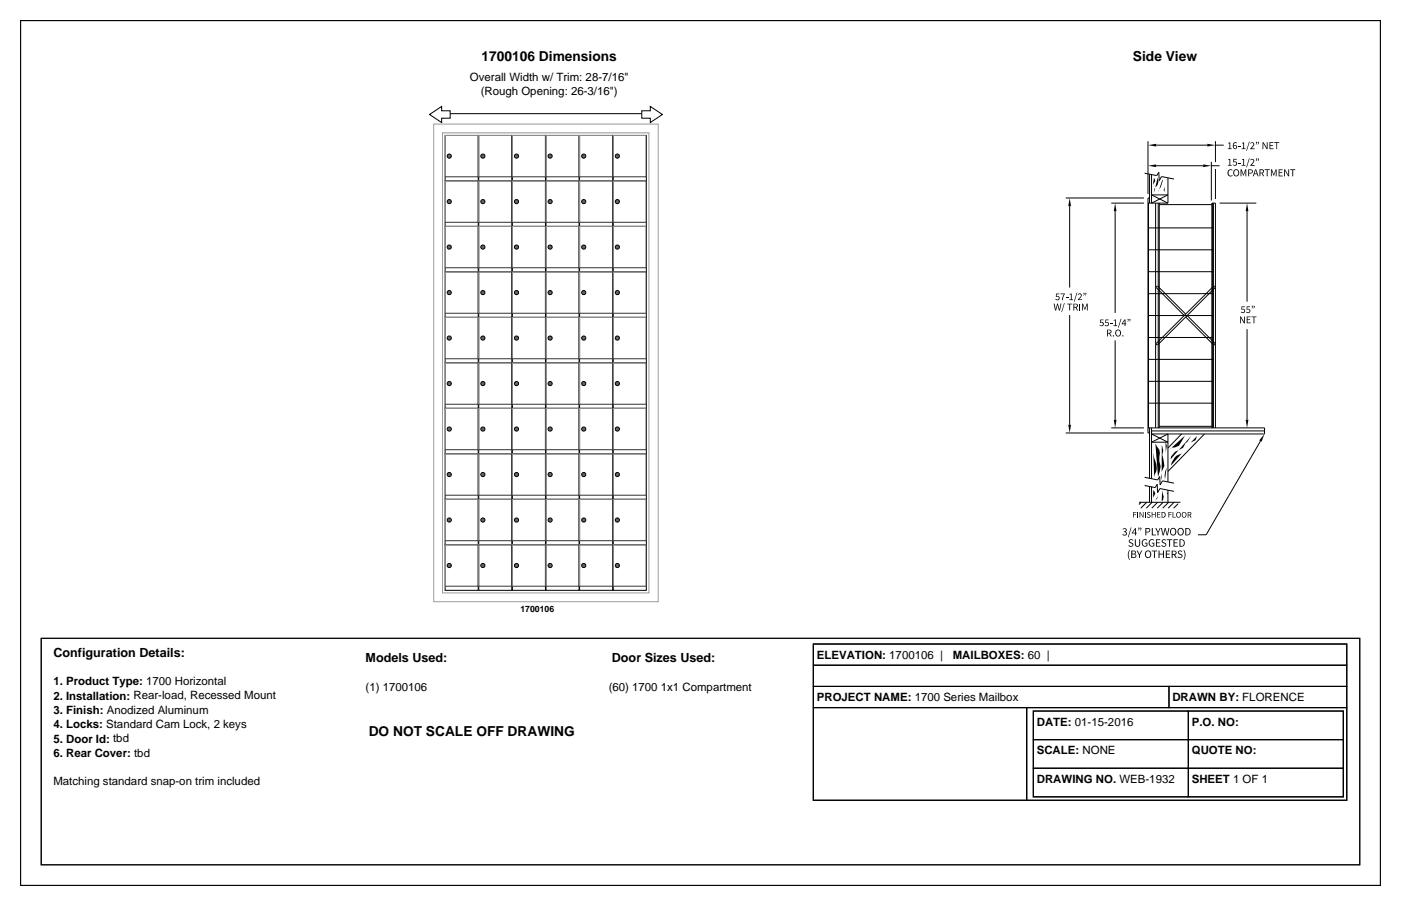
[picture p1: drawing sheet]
<svg xmlns="http://www.w3.org/2000/svg" width="432mm" height="279mm" viewBox="0 0 432 279" stroke-linecap="round" stroke-linejoin="round" font-family="sans-serif">
<path d="M12.7 196.8h406.4v69.9h-406.4z" fill="none" stroke="#000" stroke-width=".31"/>
<g fill="none" stroke="#000" stroke-width=".35">
<path d="M6.3 6.4h419.1v266.6h-419.1zM250.7 198.6h164.4v48.2h-164.4zM250.7 198.6h164.4v6.6h-164.4zM250.7 218.2h65.7v28.6h-65.7zM250.7 211.7h109.6v6.5h-109.6zM250.7 205.2h164.4v6.5h-164.4zM316.4 218.2h98.7v28.6h-98.7zM318.5 219.3h95.5v26.4h-95.5zM318.5 219.3h47.8v8.8h-47.8zM360.3 211.7h54.8v6.5h-54.8zM366.3 219.3h47.7v8.8h-47.7zM318.5 236.9h47.8v8.8h-47.8z"/>
<path d="M318.5 228.1h47.8v8.8h-47.8zM366.3 236.9h47.7v8.8h-47.7zM366.3 228.1h47.7v8.8h-47.7z"/>
</g>
<g fill="#fff" stroke="#000" stroke-width=".31">
<path d="M132.4 35.3l3.7-2.5v1.4h2.6v2.3h-2.6v1.3z"/>
<path d="M197.8 34.2h2.6v-1.4l3.8 2.5-3.8 2.5v-1.3h-2.6z"/>
</g>
<path d="M138.7 35.1h59.1" fill="none" stroke="#000" stroke-width=".31"/>
<path d="M137.2 41.8h10.2v14h-10.2z" fill="#fff" stroke="#000" stroke-width=".31"/>
<path d="M147.4 41.8h-10.2v12.7" fill="none" stroke="#999" stroke-width=".31"/>
<path d="M147.4 41.8v12.7h-10.2" fill="none" stroke="#333" stroke-width=".31"/>
<circle cx="138.5" cy="48.1" r=".64" fill="#666" stroke="#000" stroke-width=".31"/>
<path d="M147.6 41.8h10.2v14h-10.2z" fill="#fff" stroke="#000" stroke-width=".31"/>
<path d="M157.8 41.8h-10.2v12.7" fill="none" stroke="#999" stroke-width=".31"/>
<path d="M157.8 41.8v12.7h-10.2" fill="none" stroke="#333" stroke-width=".31"/>
<circle cx="148.8" cy="48.1" r=".64" fill="#666" stroke="#000" stroke-width=".31"/>
<path d="M157.9 41.8h10.2v14h-10.2z" fill="#fff" stroke="#000" stroke-width=".31"/>
<path d="M168.1 41.8h-10.2v12.7" fill="none" stroke="#999" stroke-width=".31"/>
<path d="M168.1 41.8v12.7h-10.2" fill="none" stroke="#333" stroke-width=".31"/>
<circle cx="159.2" cy="48.1" r=".64" fill="#666" stroke="#000" stroke-width=".31"/>
<path d="M168.3 41.8h10.2v14h-10.2z" fill="#fff" stroke="#000" stroke-width=".31"/>
<path d="M178.5 41.8h-10.2v12.7" fill="none" stroke="#999" stroke-width=".31"/>
<path d="M178.5 41.8v12.7h-10.2" fill="none" stroke="#333" stroke-width=".31"/>
<circle cx="169.6" cy="48.1" r=".64" fill="#666" stroke="#000" stroke-width=".31"/>
<path d="M178.6 41.8h10.2v14h-10.2z" fill="#fff" stroke="#000" stroke-width=".31"/>
<path d="M188.8 41.8h-10.2v12.7" fill="none" stroke="#999" stroke-width=".31"/>
<path d="M188.8 41.8v12.7h-10.2" fill="none" stroke="#333" stroke-width=".31"/>
<circle cx="179.9" cy="48.1" r=".64" fill="#666" stroke="#000" stroke-width=".31"/>
<path d="M189 41.8h10.2v14h-10.2z" fill="#fff" stroke="#000" stroke-width=".31"/>
<path d="M199.2 41.8h-10.2v12.7" fill="none" stroke="#999" stroke-width=".31"/>
<path d="M199.2 41.8v12.7h-10.2" fill="none" stroke="#333" stroke-width=".31"/>
<circle cx="190.3" cy="48.1" r=".64" fill="#666" stroke="#000" stroke-width=".31"/>
<path d="M137.2 55.8h10.2v14h-10.2z" fill="#fff" stroke="#000" stroke-width=".31"/>
<path d="M147.4 55.8h-10.2v12.7" fill="none" stroke="#999" stroke-width=".31"/>
<path d="M147.4 55.8v12.7h-10.2" fill="none" stroke="#333" stroke-width=".31"/>
<circle cx="138.5" cy="62.2" r=".64" fill="#666" stroke="#000" stroke-width=".31"/>
<path d="M147.6 55.8h10.2v14h-10.2z" fill="#fff" stroke="#000" stroke-width=".31"/>
<path d="M157.8 55.8h-10.2v12.7" fill="none" stroke="#999" stroke-width=".31"/>
<path d="M157.8 55.8v12.7h-10.2" fill="none" stroke="#333" stroke-width=".31"/>
<circle cx="148.8" cy="62.2" r=".64" fill="#666" stroke="#000" stroke-width=".31"/>
<path d="M157.9 55.8h10.2v14h-10.2z" fill="#fff" stroke="#000" stroke-width=".31"/>
<path d="M168.1 55.8h-10.2v12.7" fill="none" stroke="#999" stroke-width=".31"/>
<path d="M168.1 55.8v12.7h-10.2" fill="none" stroke="#333" stroke-width=".31"/>
<circle cx="159.2" cy="62.2" r=".64" fill="#666" stroke="#000" stroke-width=".31"/>
<path d="M168.3 55.8h10.2v14h-10.2z" fill="#fff" stroke="#000" stroke-width=".31"/>
<path d="M178.5 55.8h-10.2v12.7" fill="none" stroke="#999" stroke-width=".31"/>
<path d="M178.5 55.8v12.7h-10.2" fill="none" stroke="#333" stroke-width=".31"/>
<circle cx="169.6" cy="62.2" r=".64" fill="#666" stroke="#000" stroke-width=".31"/>
<path d="M178.6 55.8h10.2v14h-10.2z" fill="#fff" stroke="#000" stroke-width=".31"/>
<path d="M188.8 55.8h-10.2v12.7" fill="none" stroke="#999" stroke-width=".31"/>
<path d="M188.8 55.8v12.7h-10.2" fill="none" stroke="#333" stroke-width=".31"/>
<circle cx="179.9" cy="62.2" r=".64" fill="#666" stroke="#000" stroke-width=".31"/>
<path d="M189 55.8h10.2v14h-10.2z" fill="#fff" stroke="#000" stroke-width=".31"/>
<path d="M199.2 55.8h-10.2v12.7" fill="none" stroke="#999" stroke-width=".31"/>
<path d="M199.2 55.8v12.7h-10.2" fill="none" stroke="#333" stroke-width=".31"/>
<circle cx="190.3" cy="62.2" r=".64" fill="#666" stroke="#000" stroke-width=".31"/>
<path d="M137.2 69.8h10.2v14.1h-10.2z" fill="#fff" stroke="#000" stroke-width=".31"/>
<path d="M147.4 69.8h-10.2v12.8" fill="none" stroke="#999" stroke-width=".31"/>
<path d="M147.4 69.8v12.8h-10.2" fill="none" stroke="#333" stroke-width=".31"/>
<circle cx="138.5" cy="76.2" r=".64" fill="#666" stroke="#000" stroke-width=".31"/>
<path d="M147.6 69.8h10.2v14.1h-10.2z" fill="#fff" stroke="#000" stroke-width=".31"/>
<path d="M157.8 69.8h-10.2v12.8" fill="none" stroke="#999" stroke-width=".31"/>
<path d="M157.8 69.8v12.8h-10.2" fill="none" stroke="#333" stroke-width=".31"/>
<circle cx="148.8" cy="76.2" r=".64" fill="#666" stroke="#000" stroke-width=".31"/>
<path d="M157.9 69.8h10.2v14.1h-10.2z" fill="#fff" stroke="#000" stroke-width=".31"/>
<path d="M168.1 69.8h-10.2v12.8" fill="none" stroke="#999" stroke-width=".31"/>
<path d="M168.1 69.8v12.8h-10.2" fill="none" stroke="#333" stroke-width=".31"/>
<circle cx="159.2" cy="76.2" r=".64" fill="#666" stroke="#000" stroke-width=".31"/>
<path d="M168.3 69.8h10.2v14.1h-10.2z" fill="#fff" stroke="#000" stroke-width=".31"/>
<path d="M178.5 69.8h-10.2v12.8" fill="none" stroke="#999" stroke-width=".31"/>
<path d="M178.5 69.8v12.8h-10.2" fill="none" stroke="#333" stroke-width=".31"/>
<circle cx="169.6" cy="76.2" r=".64" fill="#666" stroke="#000" stroke-width=".31"/>
<path d="M178.6 69.8h10.2v14.1h-10.2z" fill="#fff" stroke="#000" stroke-width=".31"/>
<path d="M188.8 69.8h-10.2v12.8" fill="none" stroke="#999" stroke-width=".31"/>
<path d="M188.8 69.8v12.8h-10.2" fill="none" stroke="#333" stroke-width=".31"/>
<circle cx="179.9" cy="76.2" r=".64" fill="#666" stroke="#000" stroke-width=".31"/>
<path d="M189 69.8h10.2v14.1h-10.2z" fill="#fff" stroke="#000" stroke-width=".31"/>
<path d="M199.2 69.8h-10.2v12.8" fill="none" stroke="#999" stroke-width=".31"/>
<path d="M199.2 69.8v12.8h-10.2" fill="none" stroke="#333" stroke-width=".31"/>
<circle cx="190.3" cy="76.2" r=".64" fill="#666" stroke="#000" stroke-width=".31"/>
<path d="M137.2 83.9h10.2v14h-10.2z" fill="#fff" stroke="#000" stroke-width=".31"/>
<path d="M147.4 83.9h-10.2v12.7" fill="none" stroke="#999" stroke-width=".31"/>
<path d="M147.4 83.9v12.7h-10.2" fill="none" stroke="#333" stroke-width=".31"/>
<circle cx="138.5" cy="90.2" r=".64" fill="#666" stroke="#000" stroke-width=".31"/>
<path d="M147.6 83.9h10.2v14h-10.2z" fill="#fff" stroke="#000" stroke-width=".31"/>
<path d="M157.8 83.9h-10.2v12.7" fill="none" stroke="#999" stroke-width=".31"/>
<path d="M157.8 83.9v12.7h-10.2" fill="none" stroke="#333" stroke-width=".31"/>
<circle cx="148.8" cy="90.2" r=".64" fill="#666" stroke="#000" stroke-width=".31"/>
<path d="M157.9 83.9h10.2v14h-10.2z" fill="#fff" stroke="#000" stroke-width=".31"/>
<path d="M168.1 83.9h-10.2v12.7" fill="none" stroke="#999" stroke-width=".31"/>
<path d="M168.1 83.9v12.7h-10.2" fill="none" stroke="#333" stroke-width=".31"/>
<circle cx="159.2" cy="90.2" r=".64" fill="#666" stroke="#000" stroke-width=".31"/>
<path d="M168.3 83.9h10.2v14h-10.2z" fill="#fff" stroke="#000" stroke-width=".31"/>
<path d="M178.5 83.9h-10.2v12.7" fill="none" stroke="#999" stroke-width=".31"/>
<path d="M178.5 83.9v12.7h-10.2" fill="none" stroke="#333" stroke-width=".31"/>
<circle cx="169.6" cy="90.2" r=".64" fill="#666" stroke="#000" stroke-width=".31"/>
<path d="M178.6 83.9h10.2v14h-10.2z" fill="#fff" stroke="#000" stroke-width=".31"/>
<path d="M188.8 83.9h-10.2v12.7" fill="none" stroke="#999" stroke-width=".31"/>
<path d="M188.8 83.9v12.7h-10.2" fill="none" stroke="#333" stroke-width=".31"/>
<circle cx="179.9" cy="90.2" r=".64" fill="#666" stroke="#000" stroke-width=".31"/>
<path d="M189 83.9h10.2v14h-10.2z" fill="#fff" stroke="#000" stroke-width=".31"/>
<path d="M199.2 83.9h-10.2v12.7" fill="none" stroke="#999" stroke-width=".31"/>
<path d="M199.2 83.9v12.7h-10.2" fill="none" stroke="#333" stroke-width=".31"/>
<circle cx="190.3" cy="90.2" r=".64" fill="#666" stroke="#000" stroke-width=".31"/>
<path d="M137.2 97.9h10.2v14h-10.2z" fill="#fff" stroke="#000" stroke-width=".31"/>
<path d="M147.4 97.9h-10.2v12.7" fill="none" stroke="#999" stroke-width=".31"/>
<path d="M147.4 97.9v12.7h-10.2" fill="none" stroke="#333" stroke-width=".31"/>
<circle cx="138.5" cy="104.3" r=".64" fill="#666" stroke="#000" stroke-width=".31"/>
<path d="M147.6 97.9h10.2v14h-10.2z" fill="#fff" stroke="#000" stroke-width=".31"/>
<path d="M157.8 97.9h-10.2v12.7" fill="none" stroke="#999" stroke-width=".31"/>
<path d="M157.8 97.9v12.7h-10.2" fill="none" stroke="#333" stroke-width=".31"/>
<circle cx="148.8" cy="104.3" r=".64" fill="#666" stroke="#000" stroke-width=".31"/>
<path d="M157.9 97.9h10.2v14h-10.2z" fill="#fff" stroke="#000" stroke-width=".31"/>
<path d="M168.1 97.9h-10.2v12.7" fill="none" stroke="#999" stroke-width=".31"/>
<path d="M168.1 97.9v12.7h-10.2" fill="none" stroke="#333" stroke-width=".31"/>
<circle cx="159.2" cy="104.3" r=".64" fill="#666" stroke="#000" stroke-width=".31"/>
<path d="M168.3 97.9h10.2v14h-10.2z" fill="#fff" stroke="#000" stroke-width=".31"/>
<path d="M178.5 97.9h-10.2v12.7" fill="none" stroke="#999" stroke-width=".31"/>
<path d="M178.5 97.9v12.7h-10.2" fill="none" stroke="#333" stroke-width=".31"/>
<circle cx="169.6" cy="104.3" r=".64" fill="#666" stroke="#000" stroke-width=".31"/>
<path d="M178.6 97.9h10.2v14h-10.2z" fill="#fff" stroke="#000" stroke-width=".31"/>
<path d="M188.8 97.9h-10.2v12.7" fill="none" stroke="#999" stroke-width=".31"/>
<path d="M188.8 97.9v12.7h-10.2" fill="none" stroke="#333" stroke-width=".31"/>
<circle cx="179.9" cy="104.3" r=".64" fill="#666" stroke="#000" stroke-width=".31"/>
<path d="M189 97.9h10.2v14h-10.2z" fill="#fff" stroke="#000" stroke-width=".31"/>
<path d="M199.2 97.9h-10.2v12.7" fill="none" stroke="#999" stroke-width=".31"/>
<path d="M199.2 97.9v12.7h-10.2" fill="none" stroke="#333" stroke-width=".31"/>
<circle cx="190.3" cy="104.3" r=".64" fill="#666" stroke="#000" stroke-width=".31"/>
<path d="M137.2 111.9h10.2v14h-10.2z" fill="#fff" stroke="#000" stroke-width=".31"/>
<path d="M147.4 111.9h-10.2v12.8" fill="none" stroke="#999" stroke-width=".31"/>
<path d="M147.4 111.9v12.8h-10.2" fill="none" stroke="#333" stroke-width=".31"/>
<circle cx="138.5" cy="118.3" r=".64" fill="#666" stroke="#000" stroke-width=".31"/>
<path d="M147.6 111.9h10.2v14h-10.2z" fill="#fff" stroke="#000" stroke-width=".31"/>
<path d="M157.8 111.9h-10.2v12.8" fill="none" stroke="#999" stroke-width=".31"/>
<path d="M157.8 111.9v12.8h-10.2" fill="none" stroke="#333" stroke-width=".31"/>
<circle cx="148.8" cy="118.3" r=".64" fill="#666" stroke="#000" stroke-width=".31"/>
<path d="M157.9 111.9h10.2v14h-10.2z" fill="#fff" stroke="#000" stroke-width=".31"/>
<path d="M168.1 111.9h-10.2v12.8" fill="none" stroke="#999" stroke-width=".31"/>
<path d="M168.1 111.9v12.8h-10.2" fill="none" stroke="#333" stroke-width=".31"/>
<circle cx="159.2" cy="118.3" r=".64" fill="#666" stroke="#000" stroke-width=".31"/>
<path d="M168.3 111.9h10.2v14h-10.2z" fill="#fff" stroke="#000" stroke-width=".31"/>
<path d="M178.5 111.9h-10.2v12.8" fill="none" stroke="#999" stroke-width=".31"/>
<path d="M178.5 111.9v12.8h-10.2" fill="none" stroke="#333" stroke-width=".31"/>
<circle cx="169.6" cy="118.3" r=".64" fill="#666" stroke="#000" stroke-width=".31"/>
<path d="M178.6 111.9h10.2v14h-10.2z" fill="#fff" stroke="#000" stroke-width=".31"/>
<path d="M188.8 111.9h-10.2v12.8" fill="none" stroke="#999" stroke-width=".31"/>
<path d="M188.8 111.9v12.8h-10.2" fill="none" stroke="#333" stroke-width=".31"/>
<circle cx="179.9" cy="118.3" r=".64" fill="#666" stroke="#000" stroke-width=".31"/>
<path d="M189 111.9h10.2v14h-10.2z" fill="#fff" stroke="#000" stroke-width=".31"/>
<path d="M199.2 111.9h-10.2v12.8" fill="none" stroke="#999" stroke-width=".31"/>
<path d="M199.2 111.9v12.8h-10.2" fill="none" stroke="#333" stroke-width=".31"/>
<circle cx="190.3" cy="118.3" r=".64" fill="#666" stroke="#000" stroke-width=".31"/>
<path d="M137.2 125.9h10.2v14.1h-10.2z" fill="#fff" stroke="#000" stroke-width=".31"/>
<path d="M147.4 125.9h-10.2v12.8" fill="none" stroke="#999" stroke-width=".31"/>
<path d="M147.4 125.9v12.8h-10.2" fill="none" stroke="#333" stroke-width=".31"/>
<circle cx="138.5" cy="132.3" r=".64" fill="#666" stroke="#000" stroke-width=".31"/>
<path d="M147.6 125.9h10.2v14.1h-10.2z" fill="#fff" stroke="#000" stroke-width=".31"/>
<path d="M157.8 125.9h-10.2v12.8" fill="none" stroke="#999" stroke-width=".31"/>
<path d="M157.8 125.9v12.8h-10.2" fill="none" stroke="#333" stroke-width=".31"/>
<circle cx="148.8" cy="132.3" r=".64" fill="#666" stroke="#000" stroke-width=".31"/>
<path d="M157.9 125.9h10.2v14.1h-10.2z" fill="#fff" stroke="#000" stroke-width=".31"/>
<path d="M168.1 125.9h-10.2v12.8" fill="none" stroke="#999" stroke-width=".31"/>
<path d="M168.1 125.9v12.8h-10.2" fill="none" stroke="#333" stroke-width=".31"/>
<circle cx="159.2" cy="132.3" r=".64" fill="#666" stroke="#000" stroke-width=".31"/>
<path d="M168.3 125.9h10.2v14.1h-10.2z" fill="#fff" stroke="#000" stroke-width=".31"/>
<path d="M178.5 125.9h-10.2v12.8" fill="none" stroke="#999" stroke-width=".31"/>
<path d="M178.5 125.9v12.8h-10.2" fill="none" stroke="#333" stroke-width=".31"/>
<circle cx="169.6" cy="132.3" r=".64" fill="#666" stroke="#000" stroke-width=".31"/>
<path d="M178.6 125.9h10.2v14.1h-10.2z" fill="#fff" stroke="#000" stroke-width=".31"/>
<path d="M188.8 125.9h-10.2v12.8" fill="none" stroke="#999" stroke-width=".31"/>
<path d="M188.8 125.9v12.8h-10.2" fill="none" stroke="#333" stroke-width=".31"/>
<circle cx="179.9" cy="132.3" r=".64" fill="#666" stroke="#000" stroke-width=".31"/>
<path d="M189 125.9h10.2v14.1h-10.2z" fill="#fff" stroke="#000" stroke-width=".31"/>
<path d="M199.2 125.9h-10.2v12.8" fill="none" stroke="#999" stroke-width=".31"/>
<path d="M199.2 125.9v12.8h-10.2" fill="none" stroke="#333" stroke-width=".31"/>
<circle cx="190.3" cy="132.3" r=".64" fill="#666" stroke="#000" stroke-width=".31"/>
<path d="M137.2 140h10.2v14h-10.2z" fill="#fff" stroke="#000" stroke-width=".31"/>
<path d="M147.4 140h-10.2v12.7" fill="none" stroke="#999" stroke-width=".31"/>
<path d="M147.4 140v12.7h-10.2" fill="none" stroke="#333" stroke-width=".31"/>
<circle cx="138.5" cy="146.3" r=".64" fill="#666" stroke="#000" stroke-width=".31"/>
<path d="M147.6 140h10.2v14h-10.2z" fill="#fff" stroke="#000" stroke-width=".31"/>
<path d="M157.8 140h-10.2v12.7" fill="none" stroke="#999" stroke-width=".31"/>
<path d="M157.8 140v12.7h-10.2" fill="none" stroke="#333" stroke-width=".31"/>
<circle cx="148.8" cy="146.3" r=".64" fill="#666" stroke="#000" stroke-width=".31"/>
<path d="M157.9 140h10.2v14h-10.2z" fill="#fff" stroke="#000" stroke-width=".31"/>
<path d="M168.1 140h-10.2v12.7" fill="none" stroke="#999" stroke-width=".31"/>
<path d="M168.1 140v12.7h-10.2" fill="none" stroke="#333" stroke-width=".31"/>
<circle cx="159.2" cy="146.3" r=".64" fill="#666" stroke="#000" stroke-width=".31"/>
<path d="M168.3 140h10.2v14h-10.2z" fill="#fff" stroke="#000" stroke-width=".31"/>
<path d="M178.5 140h-10.2v12.7" fill="none" stroke="#999" stroke-width=".31"/>
<path d="M178.5 140v12.7h-10.2" fill="none" stroke="#333" stroke-width=".31"/>
<circle cx="169.6" cy="146.3" r=".64" fill="#666" stroke="#000" stroke-width=".31"/>
<path d="M178.6 140h10.2v14h-10.2z" fill="#fff" stroke="#000" stroke-width=".31"/>
<path d="M188.8 140h-10.2v12.7" fill="none" stroke="#999" stroke-width=".31"/>
<path d="M188.8 140v12.7h-10.2" fill="none" stroke="#333" stroke-width=".31"/>
<circle cx="179.9" cy="146.3" r=".64" fill="#666" stroke="#000" stroke-width=".31"/>
<path d="M189 140h10.2v14h-10.2z" fill="#fff" stroke="#000" stroke-width=".31"/>
<path d="M199.2 140h-10.2v12.7" fill="none" stroke="#999" stroke-width=".31"/>
<path d="M199.2 140v12.7h-10.2" fill="none" stroke="#333" stroke-width=".31"/>
<circle cx="190.3" cy="146.3" r=".64" fill="#666" stroke="#000" stroke-width=".31"/>
<path d="M137.2 154h10.2v14h-10.2z" fill="#fff" stroke="#000" stroke-width=".31"/>
<path d="M147.4 154h-10.2v12.7" fill="none" stroke="#999" stroke-width=".31"/>
<path d="M147.4 154v12.7h-10.2" fill="none" stroke="#333" stroke-width=".31"/>
<circle cx="138.5" cy="160.4" r=".64" fill="#666" stroke="#000" stroke-width=".31"/>
<path d="M147.6 154h10.2v14h-10.2z" fill="#fff" stroke="#000" stroke-width=".31"/>
<path d="M157.8 154h-10.2v12.7" fill="none" stroke="#999" stroke-width=".31"/>
<path d="M157.8 154v12.7h-10.2" fill="none" stroke="#333" stroke-width=".31"/>
<circle cx="148.8" cy="160.4" r=".64" fill="#666" stroke="#000" stroke-width=".31"/>
<path d="M157.9 154h10.2v14h-10.2z" fill="#fff" stroke="#000" stroke-width=".31"/>
<path d="M168.1 154h-10.2v12.7" fill="none" stroke="#999" stroke-width=".31"/>
<path d="M168.1 154v12.7h-10.2" fill="none" stroke="#333" stroke-width=".31"/>
<circle cx="159.2" cy="160.4" r=".64" fill="#666" stroke="#000" stroke-width=".31"/>
<path d="M168.3 154h10.2v14h-10.2z" fill="#fff" stroke="#000" stroke-width=".31"/>
<path d="M178.5 154h-10.2v12.7" fill="none" stroke="#999" stroke-width=".31"/>
<path d="M178.5 154v12.7h-10.2" fill="none" stroke="#333" stroke-width=".31"/>
<circle cx="169.6" cy="160.4" r=".64" fill="#666" stroke="#000" stroke-width=".31"/>
<path d="M178.6 154h10.2v14h-10.2z" fill="#fff" stroke="#000" stroke-width=".31"/>
<path d="M188.8 154h-10.2v12.7" fill="none" stroke="#999" stroke-width=".31"/>
<path d="M188.8 154v12.7h-10.2" fill="none" stroke="#333" stroke-width=".31"/>
<circle cx="179.9" cy="160.4" r=".64" fill="#666" stroke="#000" stroke-width=".31"/>
<path d="M189 154h10.2v14h-10.2z" fill="#fff" stroke="#000" stroke-width=".31"/>
<path d="M199.2 154h-10.2v12.7" fill="none" stroke="#999" stroke-width=".31"/>
<path d="M199.2 154v12.7h-10.2" fill="none" stroke="#333" stroke-width=".31"/>
<circle cx="190.3" cy="160.4" r=".64" fill="#666" stroke="#000" stroke-width=".31"/>
<path d="M137.2 168h10.2v14.1h-10.2z" fill="#fff" stroke="#000" stroke-width=".31"/>
<path d="M147.4 168h-10.2v12.8" fill="none" stroke="#999" stroke-width=".31"/>
<path d="M147.4 168v12.8h-10.2" fill="none" stroke="#333" stroke-width=".31"/>
<circle cx="138.5" cy="174.4" r=".64" fill="#666" stroke="#000" stroke-width=".31"/>
<path d="M147.6 168h10.2v14.1h-10.2z" fill="#fff" stroke="#000" stroke-width=".31"/>
<path d="M157.8 168h-10.2v12.8" fill="none" stroke="#999" stroke-width=".31"/>
<path d="M157.8 168v12.8h-10.2" fill="none" stroke="#333" stroke-width=".31"/>
<circle cx="148.8" cy="174.4" r=".64" fill="#666" stroke="#000" stroke-width=".31"/>
<path d="M157.9 168h10.2v14.1h-10.2z" fill="#fff" stroke="#000" stroke-width=".31"/>
<path d="M168.1 168h-10.2v12.8" fill="none" stroke="#999" stroke-width=".31"/>
<path d="M168.1 168v12.8h-10.2" fill="none" stroke="#333" stroke-width=".31"/>
<circle cx="159.2" cy="174.4" r=".64" fill="#666" stroke="#000" stroke-width=".31"/>
<path d="M168.3 168h10.2v14.1h-10.2z" fill="#fff" stroke="#000" stroke-width=".31"/>
<path d="M178.5 168h-10.2v12.8" fill="none" stroke="#999" stroke-width=".31"/>
<path d="M178.5 168v12.8h-10.2" fill="none" stroke="#333" stroke-width=".31"/>
<circle cx="169.6" cy="174.4" r=".64" fill="#666" stroke="#000" stroke-width=".31"/>
<path d="M178.6 168h10.2v14.1h-10.2z" fill="#fff" stroke="#000" stroke-width=".31"/>
<path d="M188.8 168h-10.2v12.8" fill="none" stroke="#999" stroke-width=".31"/>
<path d="M188.8 168v12.8h-10.2" fill="none" stroke="#333" stroke-width=".31"/>
<circle cx="179.9" cy="174.4" r=".64" fill="#666" stroke="#000" stroke-width=".31"/>
<path d="M189 168h10.2v14.1h-10.2z" fill="#fff" stroke="#000" stroke-width=".31"/>
<path d="M199.2 168h-10.2v12.8" fill="none" stroke="#999" stroke-width=".31"/>
<path d="M199.2 168v12.8h-10.2" fill="none" stroke="#333" stroke-width=".31"/>
<circle cx="190.3" cy="174.4" r=".64" fill="#666" stroke="#000" stroke-width=".31"/>
<path d="M133.7 38.3h69.2v147.3h-69.2zM136.4 41h63.6v141.8h-63.6z" fill="none" stroke="#999" stroke-width=".31"/>
<g fill="none" stroke="#000" stroke-width=".31">
<path d="M352.8 53.4l3.7 .8 .7-1.1 .1 2.6 .7-1.2 3.8 .7M353.8 43.5v16.3M354.3 53.7v8.9M354.9 53.8v8.8l5.1-2.5h-5.1l5.1 2.5M356.3 44.8h15.8M356.3 51.1h14.5M360 54.8v7.8M373.3 51.1h2.6M373.3 49.9v11.9M374.6 44.8h2.5M374.6 43.5v6.5M374.6 52.1v9.3"/>
<path d="M328.5 61.1h24.1M329.7 63.6v25.1M342.5 62.6h10.1M343.7 65.2v31.3M353.8 62.6h6.2M353.8 70.3h20.2M353.8 77h20.2M354 62.6v69.4M354.3 61.1h-.5v72.4h.5M356.2 62.6v69.4M357 62.6v69.4M357.3 63.1h16.2"/>
<path d="M357.3 62.6v69.4M373.7 62.6v69.4M374 62.6v69.4M375.9 62.6h11.3M384.4 65.2v27.8M329.7 97.1v33.9M332.8 93.6v2.1M353.8 97.3h20.2M353.8 90.6h20.2M353.8 83.8h20.2M356.4 88.7l8.6 8.6M356.8 88.2l8.6 8.7"/>
<path d="M365.4 97.8l8.7 8.6M365.9 97.3l8.6 8.7M374.1 88.2l-17.7 17.8M374.5 88.7l-17.7 17.7M343.7 105v24.4M353.8 104.1h20.2M353.8 117.6h20.2M353.8 110.8h20.2M384.4 101.5v27.9M328.5 133.5h24.1M342.5 132h10.1M353.8 132h35.9v1.8h-34.8l5.1 2.6h-5.1l5.1-2.6v14.8"/>
<path d="M353.8 124.3h20.2M354.3 132v15.5M354.9 132v15.6M354.9 132.9h34.8M357.3 131.5h16.2M364.2 133.8l-4.2 4.4M371.2 133.8l-11.2 11.6M373.5 132v-69.4h1.1v69.4M388.5 136l-16.7 28.9h-2.6M351 154.9h12.8M351.7 154.9l-.7 .7M352.8 147.2l4 .8 .6-1 .2 2.6 .7-1.3 3.5 .7"/>
<path d="M352.8 149.7l3.2 .7 .7-1.1 .1 2.6 .7-1.2 4.3 .8M353.4 154.9l-1.8 1.8M354.3 150v4.9M354.9 150.1v4.8M355.1 154.9l-1.8 1.8M356.8 154.9l-1.8 1.8M358.5 154.9l-1.8 1.8M360 151.1v3.8M360.2 154.9l-1.8 1.8M361.8 154.9l-1.7 1.8M363.1 155.3l-1.4 1.4"/>
</g>
<g fill="#000">
<path d="M355.6 54.9l.5 .9-.7 1.2zM353.8 44.8l2.5-.5v.9zM353.8 51.1l2.5-.4v.8zM356.8 54.7l.3 1.3-.4 1.1-.9 1-.1 1.3zM358.3 55.3a5.1 5.1 0 0 1-1.2 3.4l-.1 .6zM359 57.5l-.1 1.7-.3-.6zM359.5 55.3l.1 .7zM370.8 50.7l2.5 .4-2.5 .4zM372.1 44.3l2.5 .5-2.5 .4zM378.5 44l.7-.1v1.9h.4v.2h-1.2v-.2h.5v-1.6h-.4zM378.5 49.2l.7-.2v1.9h.4v.2h-1.2v-.2h.5v-1.6h-.4zM378.7 52.4l.8-.2 .4 .3h-.3a.8 .8 0 0 0-1 .8 .8 .8 0 0 0 1 .8h.3a1.02 1.02 0 0 1-1.4 0 1.02 1.02 0 0 1 0-1.5z"/>
<path d="M380.1 49h1.1v.2h-.8l-.1 .7a.73 .73 0 0 1 1 .4 .73 .73 0 0 1-.4 .9 .73 .73 0 0 1-1-.3l.1-.2a.5 .5 0 0 0 .7 .3 .5 .5 0 0 0 .2-.7 .5 .5 0 0 0-.7-.2zM381.6 45.1h.7v.2h-.7zM381.6 50.2h.7v.2h-.7zM382.4 52.2h.3l.5 1.6 .6-1.6h.3v2.2h-.2v-1.8l-.6 1.6-.7-1.6v1.8h-.2zM382.8 44l.6-.1v1.9h.5v.2h-1.2v-.2h.5v-1.6h-.4zM382.8 49.2l.6-.2v1.9h.5v.2h-1.2v-.2h.5v-1.6h-.4zM385 43.7h.2l-.9 2.8h-.2zM385 48.8h.2l-.9 2.8h-.2zM385.3 44.2a.69 .69 0 0 1 1.1-.2 .69 .69 0 0 1-.1 1.1l-.6 .7h1v.2h-1.3l.9-1.5-.2-.4zM385.3 49.3a.69 .69 0 0 1 1.1-.1 .69 .69 0 0 1-.1 1l-.6 .7h1v.2h-1.3l.9-1.5-.2-.3zM389.1 43.8h.3l1 1.8v-1.8h.3v2.2h-.3l-1-1.8v1.8h-.3zM389.8 52.2h1.5v.3h-.6v1.9h-.3v-1.9h-.6z"/>
<path d="M391.2 43.8h1.3v.3h-1v.6h.8v.3h-.8v.8h1v.2h-1.2zM391.7 52.2h.3l.6 1.6 .5-1.6h.4v2.2h-.3v-1.8l-.5 1.6-.8-1.6v1.8h-.2zM392.7 43.8h1.6v.3h-.7v1.9h-.2v-1.9h-.7zM394.1 52.2h1.2v.3h-1v.6h.9v.3h-.9v.8h1v.2h-1.2zM395.8 52.2h.3l1 1.8v-1.8h.2v2.2h-.3l-1-1.8v1.8h-.2zM397.7 52.2h1.5v.3h-.6v1.9h-.3v-1.9h-.6zM329.7 61.1l.4 2.5h-.8zM343.7 62.6l.4 2.6h-.8zM384.4 62.6l.4 2.6h-.9zM324.7 93.6h.3l.4 1.8 .4-1.8h.3l.4 1.8 .4-1.8h.2l-.4 2.1h-.3l-.5-1.7-.4 1.7h-.3zM325.5 90.5h1v.3h-.8l-.1 .6a.71 .71 0 0 1 1 .3 .71 .71 0 0 1-.4 1 .71 .71 0 0 1-.9-.4l.1-.2a.48 .48 0 0 0 .6 .3 .48 .48 0 0 0 .3-.6 .48 .48 0 0 0-.7-.2zM326.9 90.5h1.3l-.6 2.1h-.3l.1-.5 .5-1.4h-1z"/>
<path d="M328 93.5h.2l-.9 2.7h-.2zM328.5 91.6h.7v.2h-.7zM328.9 93.7h1.6v.2h-.7v1.8h-.2v-1.8h-.7zM329.7 90.7l.6-.2v1.8h.4v.3h-1.1v-.3h.5v-1.5zM331.8 90.3h.2l-.8 2.8h-.2zM332.2 90.8a.68 .68 0 0 1 1-.2 .68 .68 0 0 1 0 1l-.6 .7h.9v.2h-1.3l1-1.4-.2-.4-.7 .2zM333.5 93.6h.3l.6 1.6 .5-1.6h.3v2.1h-.2v-1.7l-.6 1.5-.7-1.5v1.7h-.2zM342.1 99.7h.7v.2h-.7zM345.4 98.3h.2l-.8 2.8h-.2zM356.4 88.2h.4l-.4 .5zM374.1 88.2h.4v.5zM382.2 97.6h.3l1 1.8-.1-1.8h.3v2.1h-.3l-1-1.7v1.7h-.2z"/>
<path d="M382.7 94.5h1v.2h-.8l-.1 .6a.71 .71 0 0 1 .9 .4 .71 .71 0 0 1-.3 .9 .71 .71 0 0 1-1-.3l.2-.2a.48 .48 0 0 0 .6 .3 .48 .48 0 0 0 .2-.7 .48 .48 0 0 0-.7-.2zM384.3 94.5h1v.2h-.8l-.1 .6a.71 .71 0 0 1 .9 .4 .71 .71 0 0 1-.3 .9 .71 .71 0 0 1-1-.3l.2-.2a.48 .48 0 0 0 .6 .3 .48 .48 0 0 0 .2-.7 .48 .48 0 0 0-.7-.2zM384.2 97.6h1.3v.2h-1v.7h.8v.2h-.8v.8h1v.2h-1.2zM385.7 97.6h1.5v.2h-.6v1.9h-.2v-1.9h-.7zM339.1 98.5h1v.3h-.8v.5a.71 .71 0 0 1 .9 .4 .71 .71 0 0 1-.4 1 .71 .71 0 0 1-.9-.4l.1-.2a.48 .48 0 0 0 .6 .3 .48 .48 0 0 0 .3-.6 .48 .48 0 0 0-.7-.2zM340.7 98.5h1v.3h-.8l-.1 .6a.71 .71 0 0 1 .9 .3 .71 .71 0 0 1-.3 1 .71 .71 0 0 1-.9-.4l.1-.2a.48 .48 0 0 0 .6 .3 .48 .48 0 0 0 .2-.6 .48 .48 0 0 0-.6-.2zM343 103.4h.3v.3h-.3zM343.3 98.7l.6-.2v1.8h.4v.3h-1.1v-.3h.5v-1.5zM345.9 103.4h.3v.3h-.3zM356.4 105.9l.4 .5h-.4zM374.5 105.9v.5h-.4zM329.3 131h.8l-.4 2.5z"/>
<path d="M343.3 129.4h.8l-.4 2.6zM356.1 136.8l1.2 1.9 .2 1-.2 2.5 .4 1.7-.8 3.2zM358.1 137.2l.4 1.7-.3 1.4 .7 3.3-.8 1.9-.3 1.8 .2 .7zM362.5 140.6l1.7-.8-3.3 3.8 .2-.9zM360.9 138.1l-.3 .4 4.6-4.2-1.8 3.1-1.3 .6zM362.1 139.3l-1.2 1.5-.1 .9 6.4-7.3-1.3 2-.5 .2-.8 1.5zM368.9 134.5l-.4 1.2-1.5 .8zM383.9 129.4h.9l-.4 2.6zM389.7 133.8l-.9 2.4-.7-.4zM349.3 157.9h.9v.2h-.7v.6h.6v.1h-.6v.8h-.2zM350.5 157.9h.3v1.7h-.3zM351.2 157.9h.2l.9 1.4-.1-1.4h.2v1.7h-.2l-.8-1.4v1.4h-.2z"/>
<path d="M352.9 157.9h.2v1.7h-.2zM353.6 158.1l.5-.2 .5 .2h-.7l-.1 .3a.63 .63 0 0 1 .7 .5 .63 .63 0 0 1-.5 .8l-.6-.3 .2-.2 .6 .2 .2-.2-.8-.7zM355 157.9h.2v.7h.8v-.7h.2v1.7h-.2v-.8h-.8v.8h-.2zM355.5 151.1l.6 1.1-.7 1.3zM355.4 137.3l.3 3.8a5 5 0 0 1 .2 5.3l-.2 .9zM356.7 157.9h.9v.2h-.7v.5h.6v.2h-.6v.6h.8v.2h-1zM357 152.7l-.4 1.1-.5 .6zM358.2 151.1l.5 2.1-.3 1.1-.3 .2zM359.6 144.3l-.5 3.5-.2-1.1zM359.3 151.3l.5 1zM359.6 152.1h.3v.3h-.3zM360.1 157.9h1v.2h-.8v.6h.7v.1h-.7v.8h-.2z"/>
<path d="M361.4 157.9h.2v1.5h.8v.2h-1zM346 163.2a.65 .65 0 0 1 1-.3 .65 .65 0 0 1-.1 1.1 .7 .7 0 0 1 .1 1.1 .7 .7 0 0 1-1.1-.2l.2-.2a.49 .49 0 0 0 .7 .2 .49 .49 0 0 0 .1-.7l-.5-.1v-.2l.3-.1a.42 .42 0 0 0 .1-.7 .42 .42 0 0 0-.7 .2zM348.1 166.5l.8-.2 .4 .3-.2 .1a.44 .44 0 0 0-.6-.2 .44 .44 0 0 0-.2 .7 .75 .75 0 0 1 1 .6 .75 .75 0 0 1-.8 .8l-.8-.3 .3-.2 .8 .3 .3-.4-1.1-.8zM348.1 169.5l.1 .1a3 3 0 0 0 0 3l-.1 .1a2.94 2.94 0 0 1 0-3.2zM348.5 162.6h.2l-.9 3.1h-.2zM349.8 166.3h.3l.1 1.9 .6 .2 .3-.4v-1.7h.3v1.4a.83 .83 0 0 1-.8 .9 .83 .83 0 0 1-.8-.9zM350.3 169.8h.3l.6 1.1 .5-1.1h.3l-.7 1.4v.9h-.3v-.9zM352.3 166.5l.9-.2 .4 .2-.2 .2a.84 .84 0 0 0-1.2 .7 .84 .84 0 0 0 1.2 .8v-.6h-.5v-.2h.7v.9a1.15 1.15 0 0 1-1.6-.2 1.15 1.15 0 0 1 .3-1.6zM355 162.8h.3v2.1h1v.2h-1.3zM354.4 166.5l.9-.2 .4 .2-.1 .2a.84 .84 0 0 0-1.3 .7 .84 .84 0 0 0 1.2 .8v-.6h-.5v-.2h.8v.9a1.15 1.15 0 0 1-1.7-.2 1.15 1.15 0 0 1 .3-1.6zM355 169.8h1.7v.2h-.7v2.1h-.3v-2.1h-.7zM356.3 166.3h1.3v.3h-1v.7h.8v.2h-.8v.8h1v.3h-1.3z"/>
<path d="M356.1 162.8h.3l.5 1.2 .5-1.2h.3l-.6 1.4v.9h-.3v-.9zM357.1 169.8h.3v1h1v-1h.3v2.3h-.3v-1.1h-1v1.1h-.3zM357.8 162.8h.3l.4 2 .5-2h.3l.4 2 .4-2h.3l-.5 2.3h-.3l-.4-1.9-.5 1.9h-.4zM358.2 166.5l.8-.2 .4 .3-.1 .1a.44 .44 0 0 0-.7-.2 .44 .44 0 0 0-.1 .7 .75 .75 0 0 1 .9 .6 .75 .75 0 0 1-.7 .8l-.8-.3 .2-.2 .9 .3 .2-.4-1.1-.8zM359.3 169.8h1.3v.2h-1v.8h.9v.2h-.9v.8h1.1v.3h-1.4zM359.7 166.3h1.6v.3h-.7v2h-.3v-2h-.6zM361.7 166.3h1.3v.3h-1v.7h.9v.2h-.9v.8h1v.3h-1.3zM363.2 169.9l.8-.1 .4 .2-.2 .2a.44 .44 0 0 0-.6-.2 .44 .44 0 0 0-.1 .6 .75 .75 0 0 1 .9 .7 .75 .75 0 0 1-.7 .8l-.8-.3 .2-.2 .9 .2 .2-.3-1.1-.9zM364.7 169.6l.2-.1a2.94 2.94 0 0 1 0 3.2l-.2-.1a3 3 0 0 0 0-3z"/>
<path d="M380.5 52.4a1.02 1.02 0 0 1 1.4 .9 1.02 1.02 0 0 1-1.4 .9l-.4-.9zM380.6 52.7a.78 .78 0 0 0-.2 1.1 .78 .78 0 0 0 1.1 .1 .78 .78 0 0 0 .2-1.1 .78 .78 0 0 0-1.1-.1z"/>
<path d="M380.2 44.1l.5-.3 .5 .3-.1 .1-.5-.1-.4 .9a.64 .64 0 0 1 1 .1 .64 .64 0 0 1-.4 1 .64 .64 0 0 1-.8-.7zM380.4 45l-.2 .2 .2 .5a.42 .42 0 0 0 .6-.4 .42 .42 0 0 0-.6-.3z"/>
<path d="M384.7 52.2h.7a.72 .72 0 0 1 .7 1 .72 .72 0 0 1-1.1 .3v.9h-.3zM385 52.5v.8a.65 .65 0 0 0 .9-.4l-.2-.4z"/>
<path d="M387.1 43.8l.3-.1v.3l-.3 .6 .2-.6zM387.7 43.8l.2-.1 .1 .3-.3 .6 .1-.6z"/>
<path d="M387.1 48.9h.3v.2l-.3 .6 .2-.5zM387.7 48.9h.2l.1 .2-.3 .6 .1-.5z"/>
<path d="M386.8 52.2h.4l.7 2.2h-.3l-.2-.7h-.8l-.2 .7h-.3zM387 52.5l-.3 1h.6z"/>
<path d="M388.2 52.2h.6a.62 .62 0 0 1 .8 .5 .62 .62 0 0 1-.5 .7l.5 1h-.3l-.5-.9h-.4v.9h-.2zM388.4 52.5v.8l.9-.2v-.5z"/>
<path d="M330.8 93.7h1a.59 .59 0 0 1 .4 .6 .59 .59 0 0 1-.4 .5l.5 .9h-.3l-.5-.8h-.4v.8h-.3zM331.1 93.9v.7l.8-.2v-.4z"/>
<path d="M334 90.3l.3 .3-.4 .6zM334.5 90.3l.3 .3-.3 .6z"/>
<path d="M347.6 98.4l.3 .2-.4 .6zM348.1 98.4l.3 .2-.3 .6z"/>
<path d="M385.8 94.3l.4 .3-.4 .5zM386.4 94.3l.3 .3-.3 .5z"/>
<path d="M341.2 101.7h.9a.59 .59 0 0 1 .5 .6 .59 .59 0 0 1-.5 .5l.6 1h-.3l-.5-.9h-.4v.9h-.3zM341.5 101.9v.7l.8-.1v-.5z"/>
<path d="M344 101.9a.98 .98 0 0 1 1.5 .8 .98 .98 0 0 1-1.5 .8 1.37 1.37 0 0 1 0-1.6zM344.2 102.1a.77 .77 0 0 0-.2 1.1 .77 .77 0 0 0 1.1 .1 .77 .77 0 0 0 .1-1 .77 .77 0 0 0-1-.2z"/>
<path d="M346.6 98.5h.3v1.3h.3v.2h-.3v.6h-.3v-.6h-.9zM346.6 98.8l-.6 1h.6z"/>
<path d="M358 157.9a.93 .93 0 0 1 1.3 .8 .93 .93 0 0 1-1.3 .9zM358.2 158.1v1.4a.69 .69 0 0 0 .8-.7 .69 .69 0 0 0-.8-.7z"/>
<path d="M362.7 158.1a.8 .8 0 0 1 1.3 .7 .8 .8 0 0 1-1.3 .6l-.2-.6zM362.9 158.2a.63 .63 0 0 0-.2 .9 .63 .63 0 0 0 .9 .2 .63 .63 0 0 0 .2-.9 .63 .63 0 0 0-.9-.2z"/>
<path d="M364.4 158.1a.8 .8 0 0 1 1.3 .7 .8 .8 0 0 1-1.3 .6l-.2-.6zM364.6 158.2a.62 .62 0 0 0-.2 .9 .62 .62 0 0 0 .9 .2 .62 .62 0 0 0 .2-.9 .62 .62 0 0 0-.9-.2z"/>
<path d="M366.1 157.9h.8a.48 .48 0 0 1 .3 .5 .48 .48 0 0 1-.4 .5l.5 .7h-.3l-.4-.7h-.3v.7h-.2zM366.3 158.1v.6l.6-.1v-.4z"/>
<path d="M348.7 169.8h.6a.57 .57 0 0 1 .8 .3 .57 .57 0 0 1-.4 .8 .59 .59 0 0 1 .5 .6 .59 .59 0 0 1-.5 .6h-1.1zM349 170v.8a.61 .61 0 0 0 .9-.4l-.3-.4zM349 171v.9a.73 .73 0 0 0 1-.5 .73 .73 0 0 0-1-.4z"/>
<path d="M349.8 162.9h.3v1.4h.3v.2h-.3v.6h-.3v-.6h-1zM349.8 163.2l-.7 1.1h.7z"/>
<path d="M350.9 162.7h.2l.1 .3-.4 .6 .2-.6zM351.5 162.7h.2l.1 .3-.4 .6z"/>
<path d="M353.2 169.9a1.09 1.09 0 0 1 1.6 1 1.09 1.09 0 0 1-1.6 1l-.3-1zM353.4 170.2l-.2 .7a.71 .71 0 0 0 .6 1 .71 .71 0 0 0 .7-1 .69 .69 0 0 0-.3-.8 .69 .69 0 0 0-.8 .1z"/>
<path d="M353 162.8a1.35 1.35 0 0 1 1.5 .4 .84 .84 0 0 1-.3 .9 .84 .84 0 0 1-.9 .1v.9h-.3zM353.3 163.1v.9a.69 .69 0 0 0 1-.5l-.3-.4z"/>
<path d="M361 163a1.09 1.09 0 0 1 1.6 1 1.09 1.09 0 0 1-1.6 1l-.4-1zM361.1 163.3l-.2 .7a.71 .71 0 0 0 .7 .9 .71 .71 0 0 0 .6-.9 .69 .69 0 0 0-.3-.8 .69 .69 0 0 0-.8 .1z"/>
<path d="M361.1 169.8a1.32 1.32 0 0 1 1.5 .4 .68 .68 0 0 1-.5 .9l.6 1h-.3l-.6-1h-.4v1h-.3zM361.4 170v.9l.9-.2v-.5z"/>
<path d="M363.3 163a1.09 1.09 0 0 1 1.6 1 1.09 1.09 0 0 1-1.6 1l-.4-1zM363.4 163.3l-.2 .7a.71 .71 0 0 0 .7 .9 .71 .71 0 0 0 .7-.9 .69 .69 0 0 0-.3-.8 .69 .69 0 0 0-.9 .1z"/>
<path d="M363.5 166.3a1.21 1.21 0 0 1 1.7 1.2 1.21 1.21 0 0 1-1.7 1.1zM363.8 166.5v1.9a.92 .92 0 0 0 1.1-.9 .92 .92 0 0 0-1.1-1z"/>
<path d="M365.3 162.8a1.21 1.21 0 0 1 1.7 1.2 1.21 1.21 0 0 1-1.7 1.1zM365.6 163.1v1.8a.92 .92 0 0 0 1.1-.9 .92 .92 0 0 0-1.1-.9z"/>
</g>
<path d="M359.4 136v4.3" fill="none" stroke="#000" stroke-width=".42"/>
<g font-size="4.2">
<text x="148.5" y="18.7">1700106 Dimensions</text>
<text x="349.2" y="18.7">Side View</text>
<text x="113.6" y="227">DO NOT SCALE OFF DRAWING</text>
</g>
<g font-size="3.9">
<text x="16.4" y="202.5">Configuration Details:</text>
<text x="112.7" y="204.2">Models Used:</text>
<text x="188.6" y="204.2">Door Sizes Used:</text>
</g>
<g font-size="3.5">
<text x="144.8" y="25">Overall Width w/ Trim: 28-7/16&quot;</text>
<text x="148.2" y="29.4">(Rough Opening: 26-3/16&quot;)</text>
<text x="251.7" y="203.2">ELEVATION: 1700106 |</text>
<text x="293.6" y="203.2">MAILBOXES: 60 |</text>
<text x="16.4" y="211.3">1. Product Type: 1700 Horizontal</text>
<text x="16.4" y="215.7">2. Installation: Rear-load, Recessed Mount</text>
<text x="112.7" y="213">(1) 1700106</text>
<text x="187.6" y="213">(60) 1700 1x1 Compartment</text>
<text x="16.4" y="220.1">3. Finish: Anodized Aluminum</text>
<text x="251.7" y="216.2">PROJECT NAME: 1700 Series Mailbox</text>
<text x="361.3" y="216.2">DRAWN BY: FLORENCE</text>
<text x="16.4" y="224.6">4. Locks: Standard Cam Lock, 2 keys</text>
<text x="319.5" y="223.8">DATE: 01-15-2016</text>
<text x="367.3" y="223.8">P.O. NO:</text>
<text x="16.4" y="229">5. Door Id: tbd</text>
<text x="16.4" y="233.4">6. Rear Cover: tbd</text>
<text x="319.5" y="232.7">SCALE: NONE</text>
<text x="367.3" y="232.7">QUOTE NO:</text>
<text x="16.4" y="242.2">Matching standard snap-on trim included</text>
<text x="319.5" y="241.5">DRAWING NO. WEB-1932</text>
<text x="367.3" y="241.5">SHEET 1 OF 1</text>
</g>
<text font-size="2.7" x="160.4" y="188.6">1700106</text>
</svg>
